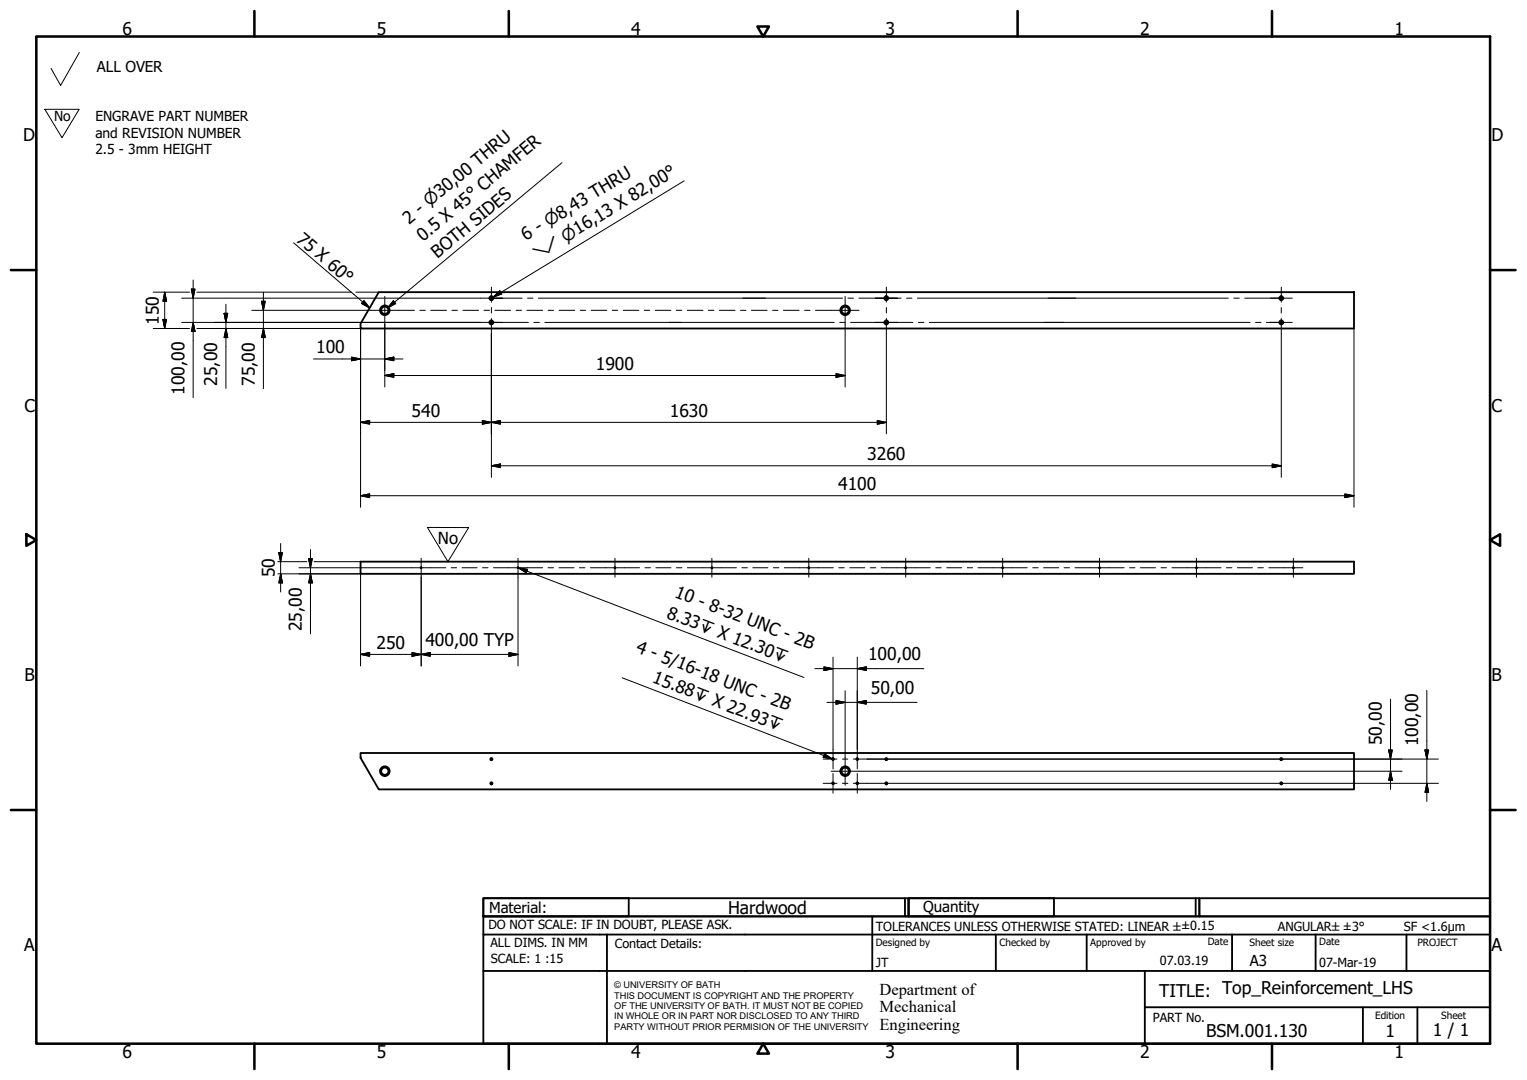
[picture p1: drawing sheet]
<svg xmlns="http://www.w3.org/2000/svg" width="420mm" height="297mm" viewBox="0 0 420 297" stroke-linecap="round" stroke-linejoin="round" font-family="sans-serif">
<!-- layer: Visible (ISO) -->
<g fill="none" stroke="#000" stroke-width=".51">
<path d="M104.2 80.4h268.4v9.9h-273.4v-1.3zM99.2 154.5h273.4v3.3h-273.4zM99.2 207.1h273.4v10h-268.4l-5-8.7z"/>
<circle cx="105.9" cy="85.3" r="1.01"/>
<circle cx="105.9" cy="85.3" r="1.32"/>
<circle cx="135.2" cy="82" r=".54"/>
<circle cx="135.2" cy="88.7" r=".54"/>
<circle cx="135.2" cy="82" r=".29"/>
<circle cx="135.2" cy="88.7" r=".29"/>
<circle cx="232.5" cy="85.3" r="1.01"/>
<circle cx="232.5" cy="85.3" r="1.32"/>
<circle cx="243.9" cy="82" r=".29"/>
<circle cx="243.9" cy="88.7" r=".29"/>
<circle cx="243.9" cy="82" r=".54"/>
<circle cx="243.9" cy="88.7" r=".54"/>
<circle cx="352.5" cy="82" r=".54"/>
<circle cx="352.5" cy="88.7" r=".54"/>
<circle cx="352.5" cy="88.7" r=".29"/>
<circle cx="352.5" cy="82" r=".29"/>
<circle cx="115.9" cy="156.2" r=".12"/>
<circle cx="142.5" cy="156.2" r=".12"/>
<circle cx="169.2" cy="156.2" r=".12"/>
<circle cx="195.9" cy="156.2" r=".12"/>
<circle cx="222.5" cy="156.2" r=".12"/>
<circle cx="249.2" cy="156.2" r=".12"/>
<circle cx="275.9" cy="156.2" r=".12"/>
<circle cx="302.5" cy="156.2" r=".12"/>
<circle cx="329.2" cy="156.2" r=".12"/>
<circle cx="355.9" cy="156.2" r=".12"/>
<circle cx="105.9" cy="212.1" r="1.01"/>
<circle cx="105.9" cy="212.1" r="1.32"/>
<circle cx="135.2" cy="208.8" r=".29"/>
<circle cx="135.2" cy="215.5" r=".29"/>
<circle cx="229.2" cy="208.8" r=".22"/>
<circle cx="229.2" cy="215.5" r=".22"/>
<circle cx="232.5" cy="212.1" r="1.01"/>
<circle cx="232.5" cy="212.1" r="1.32"/>
<circle cx="235.9" cy="208.8" r=".22"/>
<circle cx="235.9" cy="215.5" r=".22"/>
<circle cx="243.9" cy="208.8" r=".29"/>
<circle cx="243.9" cy="215.5" r=".29"/>
<circle cx="352.5" cy="208.8" r=".29"/>
<circle cx="352.5" cy="215.5" r=".29"/>
</g>
<!-- layer: Visible Narrow (ISO) -->
<g fill="none" stroke="#000" stroke-width=".36">
<path d="M116 156.2l-.2-.1 .1 .2M142.7 156.2l-.2-.1v.2M169.4 156.2l-.3-.1 .1 .2M196 156.2l-.2-.1 .1 .2M222.7 156.2l-.2-.1v.2M249.3 156.2l-.2-.1 .1 .2M276 156.2l-.2-.1 .1 .2M302.7 156.2l-.2-.1v.2M329.4 156.2l-.3-.1 .1 .2M356 156.2l-.2-.1 .1 .2M228.9 208.7a.26 .26 0 0 1 .3-.2 .26 .26 0 0 1 .3 .3 .26 .26 0 0 1-.3 .2M228.9 215.4a.26 .26 0 0 1 .3-.2 .26 .26 0 0 1 .3 .3 .26 .26 0 0 1-.3 .2"/>
<path d="M235.6 215.4a.26 .26 0 0 1 .3-.2 .26 .26 0 0 1 .2 .3 .26 .26 0 0 1-.3 .2M235.6 208.7a.26 .26 0 0 1 .3-.2 .26 .26 0 0 1 .2 .3 .26 .26 0 0 1-.3 .2"/>
</g>
<!-- layer: Border (ISO) -->
<g fill="none" stroke="#000" stroke-width=".7">
<path d="M10 10h400v277h-400zM70 3v7M140 3v7M208.4 7.3h3.2l-1.6 2.7zM280 3v7M350 3v7M3 74.3h7M410 74.3h7M7.3 146.9l2.7 1.6-2.7 1.6zM410 148.5l2.7-1.6v3.2zM3 222.8h7M410 222.8h7"/>
<path d="M70 287v7M140 287v7M210 287l1.6 2.8h-3.2zM280 287v7M350 287v7"/>
</g>
<!-- layer: Title (ISO) -->
<g fill="none" stroke="#000" stroke-width=".51">
<path d="M133 247h40v5h-40zM133 247h117v5h-117zM133 257v-5h277v5M133 257h277v30h-277zM167 257v30M240 252v15M249 247v5M250 247h40v5h-40zM250 247h80v5h-80zM274 257v10M299 257v10M329 247v5"/>
<path d="M330 247h80v5h-80zM339 257v10M362 257v10M387 257v10M133 267h277M315 277h95M315 267v20M375 277v10M390 277v10"/>
</g>
<!-- layer: Sketch Geometry (ISO) -->
<path d="M21.8 14.4l-5.1 9.1-2.6-4.7M12.3 30.1h9.5l-4.7 7.8zM117.6 145.1h11.3l-5.6 9.4z" fill="none" stroke="#000" stroke-width=".28"/>
<path d="M123.2 163.9h.1" fill="none" stroke="#fff" stroke-width=".28"/>
<!-- layer: Center Mark (ISO) -->
<g fill="none" stroke="#000" stroke-width=".28">
<path d="M105.9 81.5v7.7M132.2 82h3M132.2 88.7h3M138.2 82h-3h8.5M138.2 88.7h-3h10.2M145.2 82h1.4M146.9 88.7h1.5M148.1 82h83.7M149.9 88.7h79.7M231.1 88.7h1.5M232.5 81.5v7.7M233.3 82h1.5"/>
<path d="M234.1 88.7h9.8h-3.1M236.3 82h7.6h-3.1M246.9 82h-3h4M246.9 88.7h-3h7.3M249.4 82h1.5M252.4 82h85.6M252.7 88.7h1.5M255.7 88.7h88.3M339.5 82h1.5M342.5 82h10.1M345.5 88.7h1.5M348.5 88.7h4.1"/>
<path d="M349.5 82h6.1M349.5 88.7h6.1M115.9 153.6v5.2M142.5 153.6v5.2M169.2 153.6v5.2M195.9 153.6v5.2M222.5 153.6v5.2M249.2 153.6v5.2M275.9 153.6v5.2M302.5 153.6v5.2M329.2 153.6v5.2M355.9 153.6v5.2"/>
<path d="M228.7 212.1h7.7M229.2 206.1v5.4M229.2 212.7v5.5M232.5 208.3v7.6M235.9 206.1v5.4M235.9 212.7v5.5"/>
</g>
<!-- layer: Centerline (ISO) -->
<g fill="none" stroke="#000" stroke-width=".28">
<path d="M135.2 79v4.1M243.9 79v4.1M352.6 79v4.1M102 85.4h12M115.5 85.4h1.5M118.5 85.4h4.4M124.4 85.4h1.5M127.4 85.4h4.3M133.2 85.4h1.5M135.2 84.6v1.5M135.2 87.6v4.1M136.2 85.4h4.3"/>
<path d="M142 85.4h1.5M145 85.4h4.3M150.8 85.4h1.5M153.8 85.4h4.3M159.6 85.4h1.5M162.6 85.4h4.4M168.5 85.4h1.5M171.5 85.4h4.3M177.3 85.4h1.5M180.3 85.4h4.3M186.1 85.4h1.5M189.1 85.4h4.3"/>
<path d="M194.9 85.4h1.5M197.9 85.4h4.3M203.8 85.4h1.5M206.8 85.4h4.3M212.6 85.4h1.5M215.6 85.4h4.3M221.4 85.4h1.5M224.4 85.4h12M243.9 84.6v1.5M243.9 87.6v4.1M352.6 84.6v1.5M352.6 87.6v4.1"/>
<path d="M113.3 156.2h9.3M124.1 156.2h1.5M127.1 156.2h4.2M132.8 156.2h1.5M135.8 156.2h13.5M150.8 156.2h1.5M153.8 156.2h4.1M159.4 156.2h1.6M162.5 156.2h13.5M177.5 156.2h1.5M180.5 156.2h4.1M186.1 156.2h1.5"/>
<path d="M189.1 156.2h13.5M204.1 156.2h1.5M207.1 156.2h4.2M212.8 156.2h1.5M215.8 156.2h13.5M230.8 156.2h1.5M233.8 156.2h4.2M239.5 156.2h1.5M242.4 156.2h13.6M257.5 156.2h1.5M260.5 156.2h4.1M266.1 156.2h1.5"/>
<path d="M269.1 156.2h13.5M284.1 156.2h1.5M287.1 156.2h4.2M292.8 156.2h1.5M295.8 156.2h13.5M310.8 156.2h1.5M313.8 156.2h4.1M319.4 156.2h1.6M322.5 156.2h13.5M337.5 156.2h1.5M340.5 156.2h4.1M346.1 156.2h1.5"/>
<path d="M349.1 156.2h9.4M226.5 208.8h3.8M226.5 215.4h3.8M231.8 208.8h1.5M231.8 215.4h1.5M234.8 208.8h3.8M234.8 215.4h3.8"/>
</g>
<!-- layer: Dimension (ISO) -->
<g fill="none" stroke="#000" stroke-width=".28">
<path d="M52.7 79.5h1l-.6 2.5zM53.1 77v32.4M42.1 90.3h10.1M42.1 80.4h10.1M44.8 87.8h1l-.5 2.5zM45.3 80.4l.5 2.5h-1zM45.3 80.4v9.9M50 88.7h55.8M50 82h55.8M53.1 88.7l.6 2.5h-1zM54.2 90.3h45v49.2M54.2 80.4h42.4"/>
<path d="M61.7 86.2h1l-.5 2.5zM62.2 90.3l.5 2.5h-1zM62.2 83.7v23.1M69.3 85.4h32.7M72 82.9h1l-.5 2.5zM72.5 90.3l.5 2.5h-1zM72.5 80.4v26.5M86.3 98.7h24.6M96.7 98.2l2.5 .5-2.5 .5zM97.9 80.4h6.3M105.9 98.7l2.5-.5v1zM105.9 89.2v17.3"/>
<path d="M106 88.7h26.2M106 82h26.2M135.2 91.7v39.6M232.5 89.2v17.3M243.9 91.7v27.6M352.6 91.7v39.6M372.6 90.3v49.2M99.2 116.2l2.5-.5v1zM99.2 116.2h144.7M105.9 103.3l2.5-.5v1zM105.9 103.3h126.6M132.7 115.7l2.5 .5-2.5 .5z"/>
<path d="M135.2 116.2l2.5-.5v1zM230 102.8l2.5 .5-2.5 .5zM241.4 115.7l2.5 .5-2.5 .5zM99.2 136.3l2.5-.4v.9zM99.2 136.3h273.4M135.2 128.1l2.5-.5v1zM135.2 128.1h217.4M350.1 127.6l2.5 .5-2.5 .5zM370 135.9l2.6 .4-2.6 .5zM76.5 157.8h22.7v25.4M76.5 154.5h7.9M76.7 152h1l-.5 2.5z"/>
<path d="M77.2 157.8l.5 2.5h-1zM77.2 149.5v13.3M82.3 156.2h31M84.9 153.7h1l-.5 2.5zM85.4 157.8l.5 2.5h-1zM85.4 151.2v23.1M86.4 154.5h12.8M115.9 158.8v24.4M142.5 158.8v24.4M99.2 180l2.5-.5v1zM99.2 180h43.3M113.4 179.5l2.5 .5-2.5 .5z"/>
<path d="M115.9 180l2.5-.5v1zM140 179.5l2.5 .5-2.5 .5zM224.2 183.9h30M226.7 183.4l2.5 .5-2.5 .5zM227.5 193.2h24.8M229.2 180.7v25.4M230 192.7l2.5 .5-2.5 .5zM232.5 190v18.3M235.9 193.2l2.5-.5v1zM235.9 183.9l2.5-.5v1zM235.9 180.7v25.4M382.6 192.3v24.8"/>
<path d="M392.6 189.9v30.5M236.4 212.1h149.4M238.6 215.4h157.2M238.6 208.8h157.2M382.1 206.3h1l-.5 2.5zM382.6 212.1l.5 2.5h-1zM392.1 206.3h1l-.5 2.5zM392.6 215.4l.5 2.5h-1z"/>
</g>
<g fill="#000" stroke="#000" stroke-width=".28">
<path d="M52.7 79.5l.4 2.5zM52.7 79.5h1l-.6 2.5zM44.8 87.8l.5 2.5zM44.8 87.8h1l-.5 2.5zM45.3 80.4l.5 2.5zM45.3 80.4l.5 2.5h-1zM53.1 88.7l.6 2.5zM53.1 88.7l.6 2.5h-1zM61.7 86.2l.5 2.5zM61.7 86.2h1l-.5 2.5zM62.2 90.3l.5 2.5zM62.2 90.3l.5 2.5h-1z"/>
<path d="M72 82.9l.5 2.5zM72 82.9h1l-.5 2.5zM72.5 90.3l.5 2.5zM72.5 90.3l.5 2.5h-1zM96.7 99.2l2.5-.5zM96.7 98.2l2.5 .5-2.5 .5zM105.9 98.7l2.5-.5zM105.9 98.7l2.5-.5v1zM99.2 116.2l2.5-.5zM99.2 116.2l2.5-.5v1zM105.9 103.3l2.5-.5zM105.9 103.3l2.5-.5v1z"/>
<path d="M132.7 116.7l2.5-.5zM132.7 115.7l2.5 .5-2.5 .5zM135.2 116.2l2.5-.5zM135.2 116.2l2.5-.5v1zM230 103.8l2.5-.5zM230 102.8l2.5 .5-2.5 .5zM241.4 116.7l2.5-.5zM241.4 115.7l2.5 .5-2.5 .5zM99.2 136.3l2.5-.4zM99.2 136.3l2.5-.4v.9zM135.2 128.1l2.5-.5zM135.2 128.1l2.5-.5v1z"/>
<path d="M350.1 128.6l2.5-.5zM350.1 127.6l2.5 .5-2.5 .5zM370 136.8l2.6-.5zM370 135.9l2.6 .4-2.6 .5zM76.7 152l.5 2.5zM76.7 152h1l-.5 2.5zM84.9 153.7l.5 2.5zM84.9 153.7h1l-.5 2.5zM77.2 157.8l.5 2.5zM77.2 157.8l.5 2.5h-1zM85.4 157.8l.5 2.5zM85.4 157.8l.5 2.5h-1z"/>
<path d="M99.2 180l2.5-.5zM99.2 180l2.5-.5v1zM115.9 180l2.5-.5zM115.9 180l2.5-.5v1zM113.4 180.5l2.5-.5zM113.4 179.5l2.5 .5-2.5 .5zM140 180.5l2.5-.5zM140 179.5l2.5 .5-2.5 .5zM226.7 184.4l2.5-.5zM226.7 183.4l2.5 .5-2.5 .5zM230 193.7l2.5-.5zM230 192.7l2.5 .5-2.5 .5z"/>
<path d="M235.9 193.2l2.5-.5zM235.9 193.2l2.5-.5v1zM235.9 183.9l2.5-.5zM235.9 183.9l2.5-.5v1zM382.1 206.3l.5 2.5zM382.1 206.3h1l-.5 2.5zM382.6 212.1l.5 2.5zM382.6 212.1l.5 2.5h-1zM392.1 206.3l.5 2.5zM392.1 206.3h1l-.5 2.5zM392.6 215.4l.5 2.5zM392.6 215.4l.5 2.5h-1z"/>
</g>
<!-- layer: Symbol (ISO) -->
<path d="M154.6 44.8l-48 39.9M188.2 49.7l-52.5 32M80.8 66.8l20.9 17.9M100.1 82.7l1.6 2-2.2-1.3zM108.2 82.7l.7 .8-2.3 1.2zM135.7 81.7l1.8-1.7 .6 .9zM142.6 156.2l2.6 .4-.4 1zM142.6 156.2l78.6 30.1M171.2 186.4l57.8 22.3M226.9 207.3l2.1 1.4-2.5-.4z" fill="none" stroke="#000" stroke-width=".28"/>
<path d="M99.5 83.4l2.2 1.3zM100.1 82.7l1.6 2-2.2-1.3zM108.2 82.7l-1.6 2zM108.2 82.7l.7 .8-2.3 1.2zM135.7 81.7l1.8-1.7zM135.7 81.7l1.8-1.7 .6 .9zM142.6 156.2l2.6 .4zM142.6 156.2l2.6 .4-.4 1zM226.5 208.3l2.5 .4zM226.9 207.3l2.1 1.4-2.5-.4z" fill="#000" stroke="#000" stroke-width=".28"/>
<g font-size="4.8">
<text x="33.7" y="9.6">6</text>
<text x="103.7" y="9.6">5</text>
<text x="173.7" y="9.6">4</text>
<text x="243.7" y="9.6">3</text>
<text x="313.7" y="9.6">2</text>
<text x="383.7" y="9.6">1</text>
<text x="6.3" y="38.9">D</text>
<text x="410.4" y="38.9">D</text>
<text x="112.5" y="61.8" transform="rotate(-40 112.5 61.8)">2 - ⌀30,00 THRU</text>
<text x="81.3" y="66.2" transform="rotate(41 81.3 66.2)">75 X 60°</text>
<text x="116.5" y="66.5" transform="rotate(-40 116.5 66.5)">0.5 X 45°CHAMFER</text>
<text x="120.4" y="71.2" transform="rotate(-40 120.4 71.2)">BOTH SIDES</text>
<text x="144.7" y="66.3" transform="rotate(-31 144.7 66.3)">6 - ⌀8,43 THRU</text>
<text x="43.7" y="89.3" transform="rotate(-90 43.7 89.3)">150</text>
<text x="87" y="97.1">100</text>
<text x="164" y="101.7">1900</text>
<text x="59.8" y="106.1" transform="rotate(-90 59.8 106.1)">25,00</text>
<text x="70.1" y="106.1" transform="rotate(-90 70.1 106.1)">75,00</text>
<text x="6.7" y="113.2">C</text>
<text x="50.8" y="108.6" transform="rotate(-90 50.8 108.6)">100,00</text>
<text x="410.4" y="113.2">C</text>
<text x="113.3" y="114.6">540</text>
<text x="184.3" y="114.6">1630</text>
<text x="238.6" y="126.5">3260</text>
<text x="230.6" y="134.8">4100</text>
<text x="75.6" y="158.8" transform="rotate(-90 75.6 158.8)">50</text>
<text x="185.4" y="164.2" transform="rotate(21 185.4 164.2)">10 - 8-32 UNC - 2B</text>
<text x="83" y="173.6" transform="rotate(-90 83 173.6)">25,00</text>
<text x="183.2" y="169.9" transform="rotate(21 183.2 169.9)">8.33↧ X 12.30↧</text>
<text x="103.6" y="178.4">250</text>
<text x="117.1" y="177.6">400,00 TYP</text>
<text x="174.8" y="179.3" transform="rotate(21 174.8 179.3)">4 - 5/16-18 UNC - 2B</text>
<text x="238.9" y="181.5">100,00</text>
<text x="6.8" y="187.4">B</text>
<text x="179.3" y="187.6" transform="rotate(21 179.3 187.6)">15.88↧ X 22.93↧</text>
<text x="239.6" y="190.8">50,00</text>
<text x="410.4" y="187.4">B</text>
<text x="380.2" y="205" transform="rotate(-90 380.2 205)">50,00</text>
<text x="390.2" y="205.2" transform="rotate(-90 390.2 205.2)">100,00</text>
<text x="200.3" y="251.4">Hardwood</text>
<text x="6.7" y="261.7">A</text>
<text x="410.4" y="261.7">A</text>
<text x="319" y="274.2">TITLE: Top_Reinforcement_LHS</text>
<text x="331.9" y="285.3">BSM.001.130</text>
<text x="381.2" y="285.3">1</text>
<text x="394.2" y="285">1 / 1</text>
<text x="33.7" y="291">6</text>
<text x="103.7" y="290.9">5</text>
<text x="173.7" y="290.9">4</text>
<text x="243.7" y="291">3</text>
<text x="313.7" y="291">2</text>
<text x="383.7" y="290.9">1</text>
</g>
<g font-size="4.6">
<text x="147.9" y="71.5" transform="rotate(-31 147.9 71.5)">⌵</text>
<text x="155.7" y="66.8" transform="rotate(-31 155.7 66.8)">⌀16,13 X 82,00°</text>
<text x="120.5" y="149.5">No</text>
<text x="242" y="273.7">Department of</text>
<text x="242" y="278.4">Mechanical</text>
<text x="242" y="283.2">Engineering</text>
</g>
<g font-size="4.1">
<text x="26.7" y="19.9">ALL OVER</text>
<text x="134.6" y="251.1">Material:</text>
<text x="254" y="250.8">Quantity</text>
<text x="343.9" y="265.6">A3</text>
</g>
<g font-size="3.8">
<text x="14.9" y="33.4">No</text>
<text x="26.3" y="33.3">ENGRAVE PART NUMBER</text>
<text x="26.3" y="37.8">and REVISION NUMBER</text>
<text x="26.3" y="42.4">2.5 - 3mm HEIGHT</text>
</g>
<g font-size="3.5">
<text x="134.4" y="255.6">DO NOT SCALE: IF IN DOUBT, PLEASE ASK.</text>
<text x="241" y="256">TOLERANCES UNLESS OTHERWISE STATED: LINEAR ±±0.15</text>
<text x="351.6" y="256">ANGULAR±±3°</text>
<text x="386.3" y="256">SF &lt;1.6µm</text>
<text x="134.9" y="260.6">ALL DIMS. IN MM</text>
<text x="169.2" y="260.6">Contact Details:</text>
<text x="135.1" y="264.8">SCALE: 1 :15</text>
<text x="241" y="266">JT</text>
<text x="319.2" y="265.5">07.03.19</text>
<text x="363" y="266">07-Mar-19</text>
<text x="317.2" y="281.2">PART No.</text>
</g>
<g font-size="2.8">
<text x="241" y="260.1">Designed by</text>
<text x="275" y="260.1">Checked by</text>
<text x="300" y="260.1">Approved by</text>
<text x="332.3" y="260">Date</text>
<text x="343.8" y="260.1">Sheet size</text>
<text x="363" y="260">Date</text>
<text x="390" y="260.1">PROJECT</text>
<text x="378.4" y="280.1">Edition</text>
<text x="396.6" y="280.1">Sheet</text>
</g>
<g font-size="2.5">
<text x="169" y="271.9">© UNIVERSITY OF BATH</text>
<text x="169" y="274.7">THIS DOCUMENT IS COPYRIGHT AND THE PROPERTY</text>
<text x="169" y="277.5">OF THE UNIVERSITY OF BATH. IT MUST NOT BE COPIED</text>
<text x="169" y="280.4">IN WHOLE OR IN PART NOR DISCLOSED TO ANY THIRD</text>
<text x="169" y="283.2">PARTY WITHOUT PRIOR PERMISION OF THE UNIVERSITY</text>
</g>
</svg>
